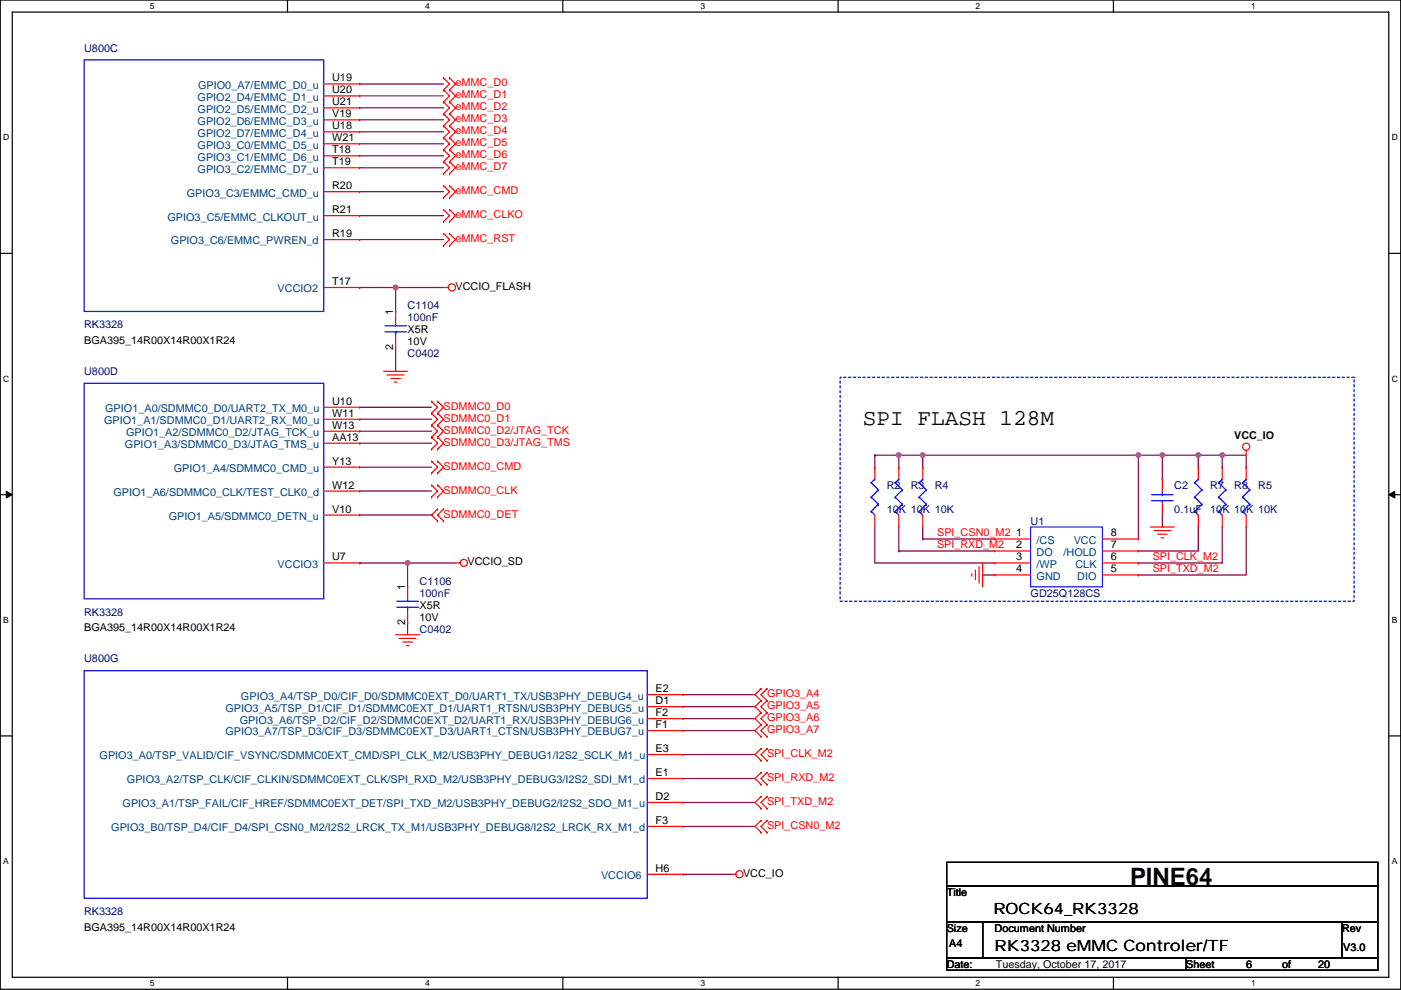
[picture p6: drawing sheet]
<svg xmlns="http://www.w3.org/2000/svg" width="297mm" height="210mm" viewBox="0 0 297 210" stroke-linecap="round" stroke-linejoin="round" font-family="sans-serif">
<path d="M.1 0h296.9v209.8h-296.9zM2.6 2.6h291.8v204.7h-291.8z" fill="none" stroke="#000" stroke-width=".25"/>
<g fill="#fff">
<path d="M31.8 .3h1v2h-1z"/>
<path d="M31.8 207.5h1v2.1h-1z"/>
</g>
<path d="M61 0v2.6M61 207.3v2.5" fill="none" stroke="#000" stroke-width=".25"/>
<g fill="#fff">
<path d="M90.1 .3h1v2h-1z"/>
<path d="M90.1 207.5h1v2.1h-1z"/>
</g>
<path d="M119.3 0v2.6M119.3 207.3v2.5" fill="none" stroke="#000" stroke-width=".25"/>
<g fill="#fff">
<path d="M148.5 .3h1v2h-1z"/>
<path d="M148.5 207.5h1v2.1h-1z"/>
</g>
<path d="M177.7 0v2.6M177.7 207.3v2.5" fill="none" stroke="#000" stroke-width=".25"/>
<g fill="#fff">
<path d="M206.9 .3h1v2h-1z"/>
<path d="M206.9 207.5h1v2.1h-1z"/>
</g>
<path d="M236.1 0v2.6M236.1 207.3v2.5" fill="none" stroke="#000" stroke-width=".25"/>
<g fill="#fff">
<path d="M265.2 .3h1v2h-1z"/>
<path d="M265.2 207.5h1v2.1h-1z"/>
<path d="M.7 28.2h1.3v2h-1.3z"/>
<path d="M295.1 28.2h1.3v2h-1.3z"/>
<path d="M.7 79.3h1.3v2.1h-1.3z"/>
<path d="M295.1 79.3h1.3v2.1h-1.3z"/>
</g>
<path d="M.1 53.7h2.5M294.4 53.7h2.6" fill="none" stroke="#000" stroke-width=".25"/>
<g fill="#fff">
<path d="M.7 130.5h1.2v2h-1.2z"/>
<path d="M295.1 130.5h1.2v2h-1.2z"/>
</g>
<path d="M.1 104.9h2.5M294.4 104.9h2.6" fill="none" stroke="#000" stroke-width=".25"/>
<path d="M1.3 104.2l1.3 .7-1.3 .7zM294.4 104.9l1.3-.7v1.4z" fill="#000" stroke="#000" stroke-width=".21"/>
<g fill="#fff">
<path d="M.7 181.7h1.2v2h-1.2z"/>
<path d="M295.1 181.7h1.2v2h-1.2z"/>
</g>
<path d="M.1 156.1h2.5M294.4 156.1h2.6M200.7 195.6h7.6v7.6h-7.6zM200.7 182.9h91.5v5.1h-91.5zM200.7 188h91.5v7.6h-91.5zM208.3 195.6h76.2v7.6h-76.2zM284.5 195.6h7.7v7.6h-7.7zM200.7 203.2h50.8v2.6h-50.8zM251.5 203.2h40.7v2.6h-40.7z" fill="none" stroke="#000" stroke-width=".25"/>
<path d="M178.1 80h109v47.5h-109z" fill="none" stroke="#00f" stroke-width=".25" stroke-dasharray=".5 .5"/>
<g fill="none" stroke="#800040" stroke-width=".25">
<path d="M76.3 17.8h17.7M76.3 33h17.7M76.3 20.3h17.7M76.3 22.9h17.7M76.3 25.4h17.7M76.3 35.6h17.7M76.3 28h17.7M76.3 30.5h17.7M76.3 45.7h17.7M76.3 50.8h17.7M76.3 40.7h17.7M76.3 61h.1"/>
<path d="M76.3 61h7.6M83.9 61v5.1M83.9 73.7v5.1M83.9 61h10.1M76.3 99.1h15.2M76.3 94h15.2M76.3 91.5h15.2M76.3 88.9h15.2M76.3 86.4h15.2M185.5 96.5v2.6M185.5 96.5h.1M185.5 96.5h5.1"/>
<path d="M190.6 96.5h5M190.6 96.5h.1M190.6 96.5v2.6M195.6 96.5h.1M195.6 96.5v2.6M195.6 96.5h50.8M241.4 96.5h.1M241.4 96.5v17.8M246.4 96.5h7.7M246.4 96.5v5.1M254.1 96.5h.1M254.1 96.5h5"/>
<path d="M254.1 96.5v2.6M259.1 96.5v2.6M259.1 96.5h5.1v2.6M259.1 96.5h.1M76.3 104.2h15.2M76.3 109.2h15.2M76.3 119.4h.1M76.3 119.4h10.1M96.6 119.4h-10.2v5.1M185.5 111.8v7.6h25.4M190.6 116.9h.1M190.6 111.8v5.1"/>
<path d="M190.6 116.9h20.3M195.6 114.3h.1M195.6 111.8v2.5M195.6 114.3h15.3M241.4 119.4h.1M246.4 109.2v2.6M254.1 111.8v5.1h-12.7M259.1 111.8v7.6h-17.7M264.2 111.8v10.1h-22.8M86.4 132.1v2.5M208.3 121.9h2.6M241.4 121.9h.1"/>
<path d="M144.8 147.3h15.3M144.8 155h15.3M144.8 152.4h15.3M144.8 149.9h15.3M144.8 170.2h15.3M144.8 165.1h15.3M144.8 160h15.3M144.8 175.3h15.3M144.8 185.4h10.2"/>
</g>
<g fill="#f0f" stroke="#f0f" stroke-width=".25">
<circle cx="86.4" cy="119.4" r=".5"/>
<circle cx="83.9" cy="61" r=".5"/>
<circle cx="254" cy="96.5" r=".5"/>
<circle cx="259.1" cy="96.5" r=".5"/>
<circle cx="195.6" cy="96.5" r=".5"/>
<circle cx="246.4" cy="96.5" r=".5"/>
<circle cx="241.3" cy="96.5" r=".5"/>
<circle cx="190.5" cy="96.5" r=".5"/>
</g>
<g fill="none" stroke="#f00" stroke-width=".25">
<path d="M68.6 17.8h7.7M76.3 17.8h.1M94 19.1h.1M94 16.5h.1M94 16.5l1.3 1.3-1.3 1.3M94 19.1l1.3 1.2-1.3 1.3M95.3 19.1h.1M95.3 16.5h.1M95.3 16.5l1.3 1.3-1.3 1.3M95.3 19.1l1.3 1.2-1.3 1.3M68.6 20.3h7.7M68.6 22.9h7.7"/>
<path d="M68.6 25.4h7.7M68.6 28h7.7M68.6 30.5h7.7M68.6 33h7.7M68.6 35.6h7.7M76.3 20.3h.1M76.3 22.9h.1M76.3 25.4h.1M76.3 28h.1M76.3 30.5h.1M76.3 33h.1M76.3 35.6h.1"/>
<path d="M94 34.3h.1M94 31.8h.1M94 21.6h.1M94 24.2h.1M94 26.7h.1M94 29.2h.1M94 36.9h.1M94 39.4h.1M94 31.8l1.3 1.2-1.3 1.3M94 21.6l1.3 1.3-1.3 1.3M94 24.2l1.3 1.2-1.3 1.3M94 26.7l1.3 1.3-1.3 1.2"/>
<path d="M94 29.2l1.3 1.3-1.3 1.3M94 34.3l1.3 1.3-1.3 1.3M94 39.4l1.3 1.3-1.3 1.2M95.3 34.3h.1M95.3 31.8h.1M95.3 21.6h.1M95.3 24.2h.1M95.3 26.7h.1M95.3 29.2h.1M95.3 36.9h.1M95.3 39.4h.1M95.3 31.8l1.3 1.2-1.3 1.3"/>
<path d="M95.3 21.6l1.3 1.3-1.3 1.3M95.3 24.2l1.3 1.2-1.3 1.3M95.3 26.7l1.3 1.3-1.3 1.2M95.3 29.2l1.3 1.3-1.3 1.3M95.3 34.3l1.3 1.3-1.3 1.3M95.3 39.4l1.3 1.3-1.3 1.2M68.6 40.7h7.7M68.6 45.7h7.7M68.6 50.8h7.7M76.3 40.7h.1M76.3 45.7h.1M76.3 50.8h.1"/>
<path d="M94 41.9h.1M94 52.1h.1M94 49.6h.1M94 47h.1M94 44.5h.1M94 49.6l1.3 1.2-1.3 1.3M94 44.5l1.3 1.2-1.3 1.3M95.3 41.9h.1M95.3 52.1h.1M95.3 49.6h.1M95.3 47h.1M95.3 44.5h.1"/>
<path d="M95.3 49.6l1.3 1.2-1.3 1.3M95.3 44.5l1.3 1.2-1.3 1.3M68.6 61h7.7M76.3 61h.1M81.3 78.8h5.1M82.1 79.5h3.6M83.9 66.1h.1M83.9 73.7h.1M83.9 66.1v2.5M83.9 71.1v2.6M94 61h1.1M68.6 86.4h7.7"/>
<path d="M68.6 88.9h7.7M68.6 91.5h7.7M68.6 94h7.7M68.6 99.1h7.7M76.3 86.4h.1M76.3 88.9h.1M76.3 91.5h.1M76.3 94h.1M76.3 99.1h.1M82.9 80.3h2M83.6 81h.5M91.5 97.8h.1"/>
<path d="M91.5 92.7h.1M91.5 90.2h.1M91.5 95.3h.1M91.5 87.7h.1M91.5 85.1h.1M91.5 97.8l1.3 1.3-1.3 1.3M91.5 90.2l1.3 1.3-1.3 1.2M91.5 92.7l1.3 1.3-1.3 1.3M91.5 87.7l1.3 1.2-1.3 1.3M91.5 85.1l1.3 1.3-1.3 1.3M92.8 97.8h.1M92.8 92.7h.1"/>
<path d="M92.8 90.2h.1M92.8 95.3h.1M92.8 87.7h.1M92.8 85.1h.1M92.8 97.8l1.2 1.3-1.2 1.3M92.8 90.2l1.2 1.3-1.2 1.2M92.8 92.7l1.2 1.3-1.2 1.3M92.8 87.7l1.2 1.2-1.2 1.3M92.8 85.1l1.2 1.3-1.2 1.3M185.5 99.1h.1M185.5 99.1v2.5M190.6 99.1h.1"/>
<path d="M190.6 99.1v2.5M195.6 99.1h.1M195.6 99.1v2.5M254.1 99.1h.1M254.1 99.1v2.5M259.1 99.1h.1M259.1 99.1v2.5M264.2 95.5v1M264.2 99.1h.1M264.2 99.1v2.5M68.6 109.2h7.7M68.6 104.2h7.7"/>
<path d="M68.6 119.4h7.7M76.3 109.2h.1M76.3 104.2h.1M76.3 119.4h.1M91.5 105.4h.1M91.5 102.9h.1M91.5 100.4h.1M91.5 102.9l1.3 1.3-1.3 1.2M92.8 105.4h.1M92.8 102.9h.1M92.8 100.4h.1M92.8 108h.1"/>
<path d="M92.8 110.5h.1M92.8 102.9l1.2 1.3-1.2 1.2M92.8 108l-1.3 1.2 1.3 1.3M94 110.5h.1M94 108h.1M94 108l-1.2 1.2 1.2 1.3M96.6 119.4h1M185.5 109.2v2.6M190.6 109.2v2.6M195.6 109.2v2.6M208.3 119.4v5.1M210.9 114.3h.1"/>
<path d="M210.9 116.9h.1M210.9 119.4h.1M210.9 119.4h7.6M210.9 114.3h7.6M210.9 116.9h7.6M233.7 119.4h7.7M233.7 114.3h7.7M233.7 116.9h7.7M241.4 119.4h.1M241.4 116.9h.1M241.4 114.3h.1M243.9 111.8h5.1"/>
<path d="M244.7 112.5h3.5M245.4 113.3h2.1M246.2 114.1h.5M246.4 106.7v2.5M246.4 101.6h.1M246.4 101.6v2.6M254.1 109.2v2.6M259.1 109.2v2.6M264.2 109.2v2.6M83.9 134.6h5.1M84.6 135.4h3.6M85.4 136.2h2"/>
<path d="M86.2 136.9h.5M86.4 124.5h.1M86.4 132.1h.1M86.4 124.5v2.5M86.4 129.6v2.5M206.1 121.7v.5M206.8 120.9v2.1M207.6 120.2v3.5M210.9 121.9h.1M210.9 121.9h7.6M233.7 121.9h7.7M241.4 121.9h.1"/>
<path d="M137.2 147.3h7.6M137.2 149.9h7.6M137.2 152.4h7.6M137.2 155h7.6M144.8 147.3h.1M144.8 149.9h.1M144.8 152.4h.1M144.8 155h.1M161.4 146.1h.1M161.4 148.6h.1M161.4 158.8h.1M161.4 153.7h.1"/>
<path d="M161.4 156.2h.1M161.4 151.2h.1M161.4 146.1l-1.3 1.2 1.3 1.3M161.4 158.8l-1.3 1.2 1.3 1.3M161.4 153.7l-1.3 1.3 1.3 1.2M161.4 151.2l-1.3 1.2 1.3 1.3M161.4 148.6l-1.3 1.3 1.3 1.3M162.6 148.6h.1M162.6 146.1h.1M162.6 158.8h.1M162.6 156.2h.1M162.6 153.7h.1"/>
<path d="M162.6 151.2h.1M162.6 146.1l-1.2 1.2 1.2 1.3M162.6 158.8l-1.2 1.2 1.2 1.3M162.6 153.7l-1.2 1.3 1.2 1.2M162.6 151.2l-1.2 1.2 1.2 1.3M162.6 148.6l-1.2 1.3 1.2 1.3M137.2 165.1h7.6M137.2 160h7.6M137.2 170.2h7.6M137.2 175.3h7.6M144.8 165.1h.1M144.8 160h.1"/>
<path d="M144.8 170.2h.1M144.8 175.3h.1M161.4 168.9h.1M161.4 171.5h.1M161.4 163.9h.1M161.4 166.4h.1M161.4 161.3h.1M161.4 174h.1M161.4 176.6h.1M161.4 168.9l-1.3 1.3 1.3 1.3M161.4 163.9l-1.3 1.2 1.3 1.3M161.4 174l-1.3 1.3 1.3 1.3"/>
<path d="M162.6 171.5h.1M162.6 168.9h.1M162.6 166.4h.1M162.6 163.9h.1M162.6 161.3h.1M162.6 176.6h.1M162.6 174h.1M162.6 168.9l-1.2 1.3 1.2 1.3M162.6 163.9l-1.2 1.2 1.2 1.3M162.6 174l-1.2 1.3 1.2 1.3M137.2 185.4h7.6M144.8 185.4h.1"/>
<path d="M155 185.4h1"/>
<circle cx="95.8" cy="61" r=".76"/>
<circle cx="264.2" cy="94.7" r=".76"/>
<circle cx="98.3" cy="119.4" r=".76"/>
<circle cx="156.8" cy="185.4" r=".76"/>
</g>
<g fill="none" stroke="#00f" stroke-width=".25">
<path d="M17.8 12.7h50.8v53.4h-50.8zM81.6 70.4h4.6M81.6 69.1h4.6M83.9 68.6v.5M83.9 70.4h.1M83.9 70.4v.7M17.8 81.3h50.8v45.7h-50.8zM184.7 108.5h.1M184.7 105.4h.1M184.7 102.4h.1M184.7 108.5l.8 .7M184.7 105.4l1.5 1.6"/>
<path d="M184.7 102.4l1.5 1.5M185.5 101.6h.1M185.5 101.6l-.8 .8M186.2 107h.1M186.2 103.9h.1M186.2 107l-1.5 1.5M186.2 103.9l-1.5 1.5M189.8 108.5h.1M189.8 105.4h.1M189.8 102.4h.1M189.8 108.5l.8 .7M189.8 105.4l1.5 1.6"/>
<path d="M189.8 102.4l1.5 1.5M190.6 101.6h.1M190.6 101.6l-.8 .8M191.3 107h.1M191.3 103.9h.1M191.3 107l-1.5 1.5M191.3 103.9l-1.5 1.5M194.9 108.5h.1M194.9 105.4h.1M194.9 102.4h.1M194.9 108.5l.7 .7M194.9 105.4l1.5 1.6"/>
<path d="M194.9 102.4l1.5 1.5M195.6 101.6h.1M195.6 101.6l-.7 .8M196.4 107h.1M196.4 103.9h.1M196.4 107l-1.5 1.5M196.4 103.9l-1.5 1.5M218.5 111.8h15.2v12.7h-15.2zM244.2 104.9h4.5M244.2 106.2h4.5M246.4 106.2v.5M246.4 104.9h.1"/>
<path d="M246.4 104.2v.7M253.3 108.5h.1M253.3 105.4h.1M253.3 102.4h.1M253.3 108.5l.8 .7M253.3 105.4l1.5 1.6M253.3 102.4l1.5 1.5M254.1 101.6h.1M254.1 101.6l-.8 .8M254.8 107h.1M254.8 103.9h.1M254.8 107l-1.5 1.5"/>
<path d="M254.8 103.9l-1.5 1.5M258.4 108.5h.1M258.4 105.4h.1M258.4 102.4h.1M258.4 108.5l.7 .7M258.4 105.4l1.5 1.6M258.4 102.4l1.5 1.5M259.1 101.6h.1M259.1 101.6l-.7 .8M259.9 107h.1M259.9 103.9h.1M259.9 107l-1.5 1.5"/>
<path d="M259.9 103.9l-1.5 1.5M263.5 108.5h.1M263.5 105.4h.1M263.5 102.4h.1M263.5 108.5l.7 .7M263.5 105.4l1.5 1.6M263.5 102.4l1.5 1.5M264.2 101.6h.1M264.2 101.6l-.7 .8M265 107h.1M265 103.9h.1M265 107l-1.5 1.5"/>
<path d="M265 103.9l-1.5 1.5M84.1 128.8h4.6M84.1 127.5h4.6M86.4 127v.5M86.4 128.8h.1M86.4 128.8v.8M17.8 142.3h119.4v48.2h-119.4z"/>
</g>
<text font-size="5.1" x="239.6" y="187.6">PINE64</text>
<text font-size="4.8" x="182.9" y="90.2">SPI FLASH 128M</text>
<g font-size="3.3">
<text x="210.6" y="193.9">ROCK64_RK3328</text>
<text x="210.9" y="201.8">RK3328 eMMC Controler/TF</text>
</g>
<g font-size="2.3" fill="#000080">
<text x="17.8" y="11">U800C</text>
<text x="86.4" y="65.6">C1104</text>
<text x="17.8" y="69.6">RK3328</text>
<text x="86.4" y="68.1">100nF</text>
<text x="86.4" y="75.7">C0402</text>
<text x="17.8" y="79.5">U800D</text>
<text x="188" y="103.7">R2</text>
<text x="193.1" y="103.7">R3</text>
<text x="198.2" y="103.7">R4</text>
<text x="249" y="103.7">C2</text>
<text x="256.6" y="103.7">R7</text>
<text x="261.7" y="103.7">R8</text>
<text x="266.8" y="103.7">R5</text>
<text x="188" y="108.8">10K 10K 10K</text>
<text x="218.5" y="111.3">U1</text>
<text x="249" y="108.8">0.1uF</text>
<text x="256.6" y="108.8">10K 10K 10K</text>
<text x="89" y="124">C1106</text>
<text x="17.8" y="130.6">RK3328</text>
<text x="89" y="126.5">100nF</text>
<text x="218.5" y="126.5">GD25Q128CS</text>
<text x="89" y="134.2">C0402</text>
<text x="17.8" y="140.5">U800G</text>
<text x="17.8" y="194.1">RK3328</text>
</g>
<g font-size="2.3">
<text x="70.4" y="17.3">U19</text>
<text x="70.4" y="19.8">U20</text>
<text x="70.4" y="22.4">U21</text>
<text x="70.4" y="24.9">V19</text>
<text x="70.4" y="27.4">U18</text>
<text x="70.4" y="30">W21</text>
<text x="70.4" y="32.5">T18</text>
<text x="70.4" y="35.1">T19</text>
<text x="70.4" y="40.1">R20</text>
<text x="70.4" y="45.2">R21</text>
<text x="70.4" y="50.3">R19</text>
<text x="70.4" y="60.5">T17</text>
<text x="96.6" y="61.5">VCCIO_FLASH</text>
<text x="83.4" y="66.8" transform="rotate(-90 83.4 66.8)">1</text>
<text x="86.4" y="70.7">X5R</text>
<text x="17.8" y="72.9">BGA395_14R00X14R00X1R24</text>
<text x="83.4" y="74.2" transform="rotate(-90 83.4 74.2)">2</text>
<text x="86.4" y="73.2">10V</text>
<text x="70.4" y="88.4">W11</text>
<text x="70.4" y="85.9">U10</text>
<text x="70.4" y="90.9">W13</text>
<text x="70.4" y="93.5">AA13</text>
<text x="261.7" y="93.1">VCC_IO</text>
<text x="70.4" y="98.6">Y13</text>
<text x="70.4" y="103.6">W12</text>
<text x="70.4" y="108.7">V10</text>
<text x="215.5" y="113.8">1</text>
<text x="235.5" y="113.8">8</text>
<text x="70.4" y="118.9">U7</text>
<text x="99.1" y="119.9">VCCIO_SD</text>
<text x="215.5" y="116.3">2</text>
<text x="215.5" y="118.9">3</text>
<text x="235.5" y="116.3">7</text>
<text x="235.5" y="118.9">6</text>
<text x="85.9" y="125.2" transform="rotate(-90 85.9 125.2)">1</text>
<text x="215.5" y="121.4">4</text>
<text x="235.5" y="121.4">5</text>
<text x="89" y="129.1">X5R</text>
<text x="89" y="131.6">10V</text>
<text x="17.8" y="133.9">BGA395_14R00X14R00X1R24</text>
<text x="85.9" y="132.6" transform="rotate(-90 85.9 132.6)">2</text>
<text x="139" y="146.8">E2</text>
<text x="139" y="149.4">D1</text>
<text x="139" y="154.4">F1</text>
<text x="139" y="151.9">F2</text>
<text x="139" y="159.5">E3</text>
<text x="139" y="164.6">E1</text>
<text x="139" y="169.7">D2</text>
<text x="139" y="174.8">F3</text>
<text x="139" y="184.9">H6</text>
<text x="157.5" y="186">VCC_IO</text>
<text x="200.7" y="190">Title</text>
<text x="17.8" y="197.4">BGA395_14R00X14R00X1R24</text>
<text x="200.7" y="197.7">Size</text>
<text x="210.9" y="197.7">Document Number</text>
<text x="284.5" y="197.7">Rev</text>
<text x="201.2" y="201">A4</text>
<text x="284.8" y="201.7">V3.0</text>
<text x="200.7" y="205.3">Date:</text>
<text x="211.1" y="205.3">Tuesday, October 17, 2017</text>
<text x="251.5" y="205.3">Sheet</text>
<text x="264.2" y="205.3">6</text>
<text x="271.8" y="205.3">of</text>
<text x="279.5" y="205.3">20</text>
</g>
<g font-size="2.3" fill="#004080">
<text x="41.9" y="21.4">GPIO2_D4/EMMC_D1_u</text>
<text x="41.9" y="23.9">GPIO2_D5/EMMC_D2_u</text>
<text x="42" y="18.8">GPIO0_A7/EMMC_D0_u</text>
<text x="41.9" y="26.5">GPIO2_D6/EMMC_D3_u</text>
<text x="41.9" y="29">GPIO2_D7/EMMC_D4_u</text>
<text x="41.9" y="31.5">GPIO3_C0/EMMC_D5_u</text>
<text x="41.9" y="34.1">GPIO3_C1/EMMC_D6_u</text>
<text x="39.6" y="41.7">GPIO3_C3/EMMC_CMD_u</text>
<text x="41.9" y="36.6">GPIO3_C2/EMMC_D7_u</text>
<text x="35.5" y="46.8">GPIO3_C5/EMMC_CLKOUT_u</text>
<text x="36.2" y="51.9">GPIO3_C6/EMMC_PWREN_d</text>
<text x="58.9" y="62">VCCIO2</text>
<text x="22.1" y="90">GPIO1_A1/SDMMC0_D1/UART2_RX_M0_u</text>
<text x="22.3" y="87.4">GPIO1_A0/SDMMC0_D0/UART2_TX_M0_u</text>
<text x="26.5" y="95">GPIO1_A3/SDMMC0_D3/JTAG_TMS_u</text>
<text x="26.7" y="92.5">GPIO1_A2/SDMMC0_D2/JTAG_TCK_u</text>
<text x="36.8" y="100.1">GPIO1_A4/SDMMC0_CMD_u</text>
<text x="24.1" y="105.2">GPIO1_A6/SDMMC0_CLK/TEST_CLK0_d</text>
<text x="35.8" y="110.3">GPIO1_A5/SDMMC0_DETN_u</text>
<text x="219.8" y="115.4">/CS</text>
<text x="219.8" y="117.9">DO</text>
<text x="225.5" y="117.9">/HOLD</text>
<text x="227.6" y="115.4">VCC</text>
<text x="58.9" y="120.4">VCCIO3</text>
<text x="219.8" y="120.4">/WP</text>
<text x="219.8" y="123">GND</text>
<text x="228" y="120.4">CLK</text>
<text x="228.4" y="123">DIO</text>
<text x="51.1" y="148.4">GPIO3_A4/TSP_D0/CIF_D0/SDMMC0EXT_D0/UART1_TX/USB3PHY_DEBUG4_u</text>
<text x="47.8" y="150.9">GPIO3_A5/TSP_D1/CIF_D1/SDMMC0EXT_D1/UART1_RTSN/USB3PHY_DEBUG5_u</text>
<text x="47.8" y="156">GPIO3_A7/TSP_D3/CIF_D3/SDMMC0EXT_D3/UART1_CTSN/USB3PHY_DEBUG7_u</text>
<text x="50.9" y="153.5">GPIO3_A6/TSP_D2/CIF_D2/SDMMC0EXT_D2/UART1_RX/USB3PHY_DEBUG6_u</text>
<text x="21.1" y="161.1">GPIO3_A0/TSP_VALID/CIF_VSYNC/SDMMC0EXT_CMD/SPI_CLK_M2/USB3PHY_DEBUG1/I2S2_SCLK_M1_u</text>
<text x="26.9" y="166.2">GPIO3_A2/TSP_CLK/CIF_CLKIN/SDMMC0EXT_CLK/SPI_RXD_M2/USB3PHY_DEBUG3/I2S2_SDI_M1_d</text>
<text x="26" y="171.2">GPIO3_A1/TSP_FAIL/CIF_HREF/SDMMC0EXT_DET/SPI_TXD_M2/USB3PHY_DEBUG2/I2S2_SDO_M1_u</text>
<text x="23.6" y="176.3">GPIO3_B0/TSP_D4/CIF_D4/SPI_CSN0_M2/I2S2_LRCK_TX_M1/USB3PHY_DEBUG8/I2S2_LRCK_RX_M1_d</text>
<text x="127.4" y="186.5">VCCIO6</text>
</g>
<g font-size="2.3" fill="#f00">
<text x="96.6" y="18.3">eMMC_D0</text>
<text x="96.6" y="20.9">eMMC_D1</text>
<text x="96.6" y="23.4">eMMC_D2</text>
<text x="96.6" y="26">eMMC_D3</text>
<text x="96.6" y="28.5">eMMC_D4</text>
<text x="96.6" y="33.6">eMMC_D6</text>
<text x="96.6" y="31">eMMC_D5</text>
<text x="96.6" y="36.1">eMMC_D7</text>
<text x="96.6" y="41.2">eMMC_CMD</text>
<text x="96.6" y="46.3">eMMC_CLKO</text>
<text x="96.6" y="51.4">eMMC_RST</text>
<text x="94" y="89.5">SDMMC0_D1</text>
<text x="94" y="86.9">SDMMC0_D0</text>
<text x="94" y="92">SDMMC0_D2/JTAG_TCK</text>
<text x="94" y="94.5">SDMMC0_D3/JTAG_TMS</text>
<text x="94" y="99.6">SDMMC0_CMD</text>
<text x="94" y="104.7">SDMMC0_CLK</text>
<text x="94" y="109.8">SDMMC0_DET</text>
<text x="198.7" y="113.7">SPI_CSN0_M2</text>
<text x="198.7" y="116.2">SPI_RXD_M2</text>
<text x="244.4" y="118.8">SPI_CLK_M2</text>
<text x="244.4" y="121.3">SPI_TXD_M2</text>
<text x="162.6" y="147.9">GPIO3_A4</text>
<text x="162.6" y="155.5">GPIO3_A7</text>
<text x="162.6" y="153">GPIO3_A6</text>
<text x="162.6" y="150.4">GPIO3_A5</text>
<text x="162.6" y="160.6">SPI_CLK_M2</text>
<text x="162.6" y="165.7">SPI_RXD_M2</text>
<text x="162.6" y="170.7">SPI_TXD_M2</text>
<text x="162.6" y="175.8">SPI_CSN0_M2</text>
</g>
<g font-size="1.8">
<text x="31.8" y="1.9">5</text>
<text x="90.1" y="1.9">4</text>
<text x="148.5" y="1.9">3</text>
<text x="206.9" y="1.9">2</text>
<text x="265.2" y="1.9">1</text>
<text x=".7" y="29.8">D</text>
<text x="295.1" y="29.8">D</text>
<text x=".7" y="81">C</text>
<text x="295.1" y="81">C</text>
<text x=".7" y="132.1">B</text>
<text x="295.1" y="132.1">B</text>
<text x=".7" y="183.3">A</text>
<text x="295.1" y="183.3">A</text>
<text x="31.8" y="209.2">5</text>
<text x="90.1" y="209.2">4</text>
<text x="148.5" y="209.2">3</text>
<text x="206.9" y="209.2">2</text>
<text x="265.2" y="209.2">1</text>
</g>
</svg>
